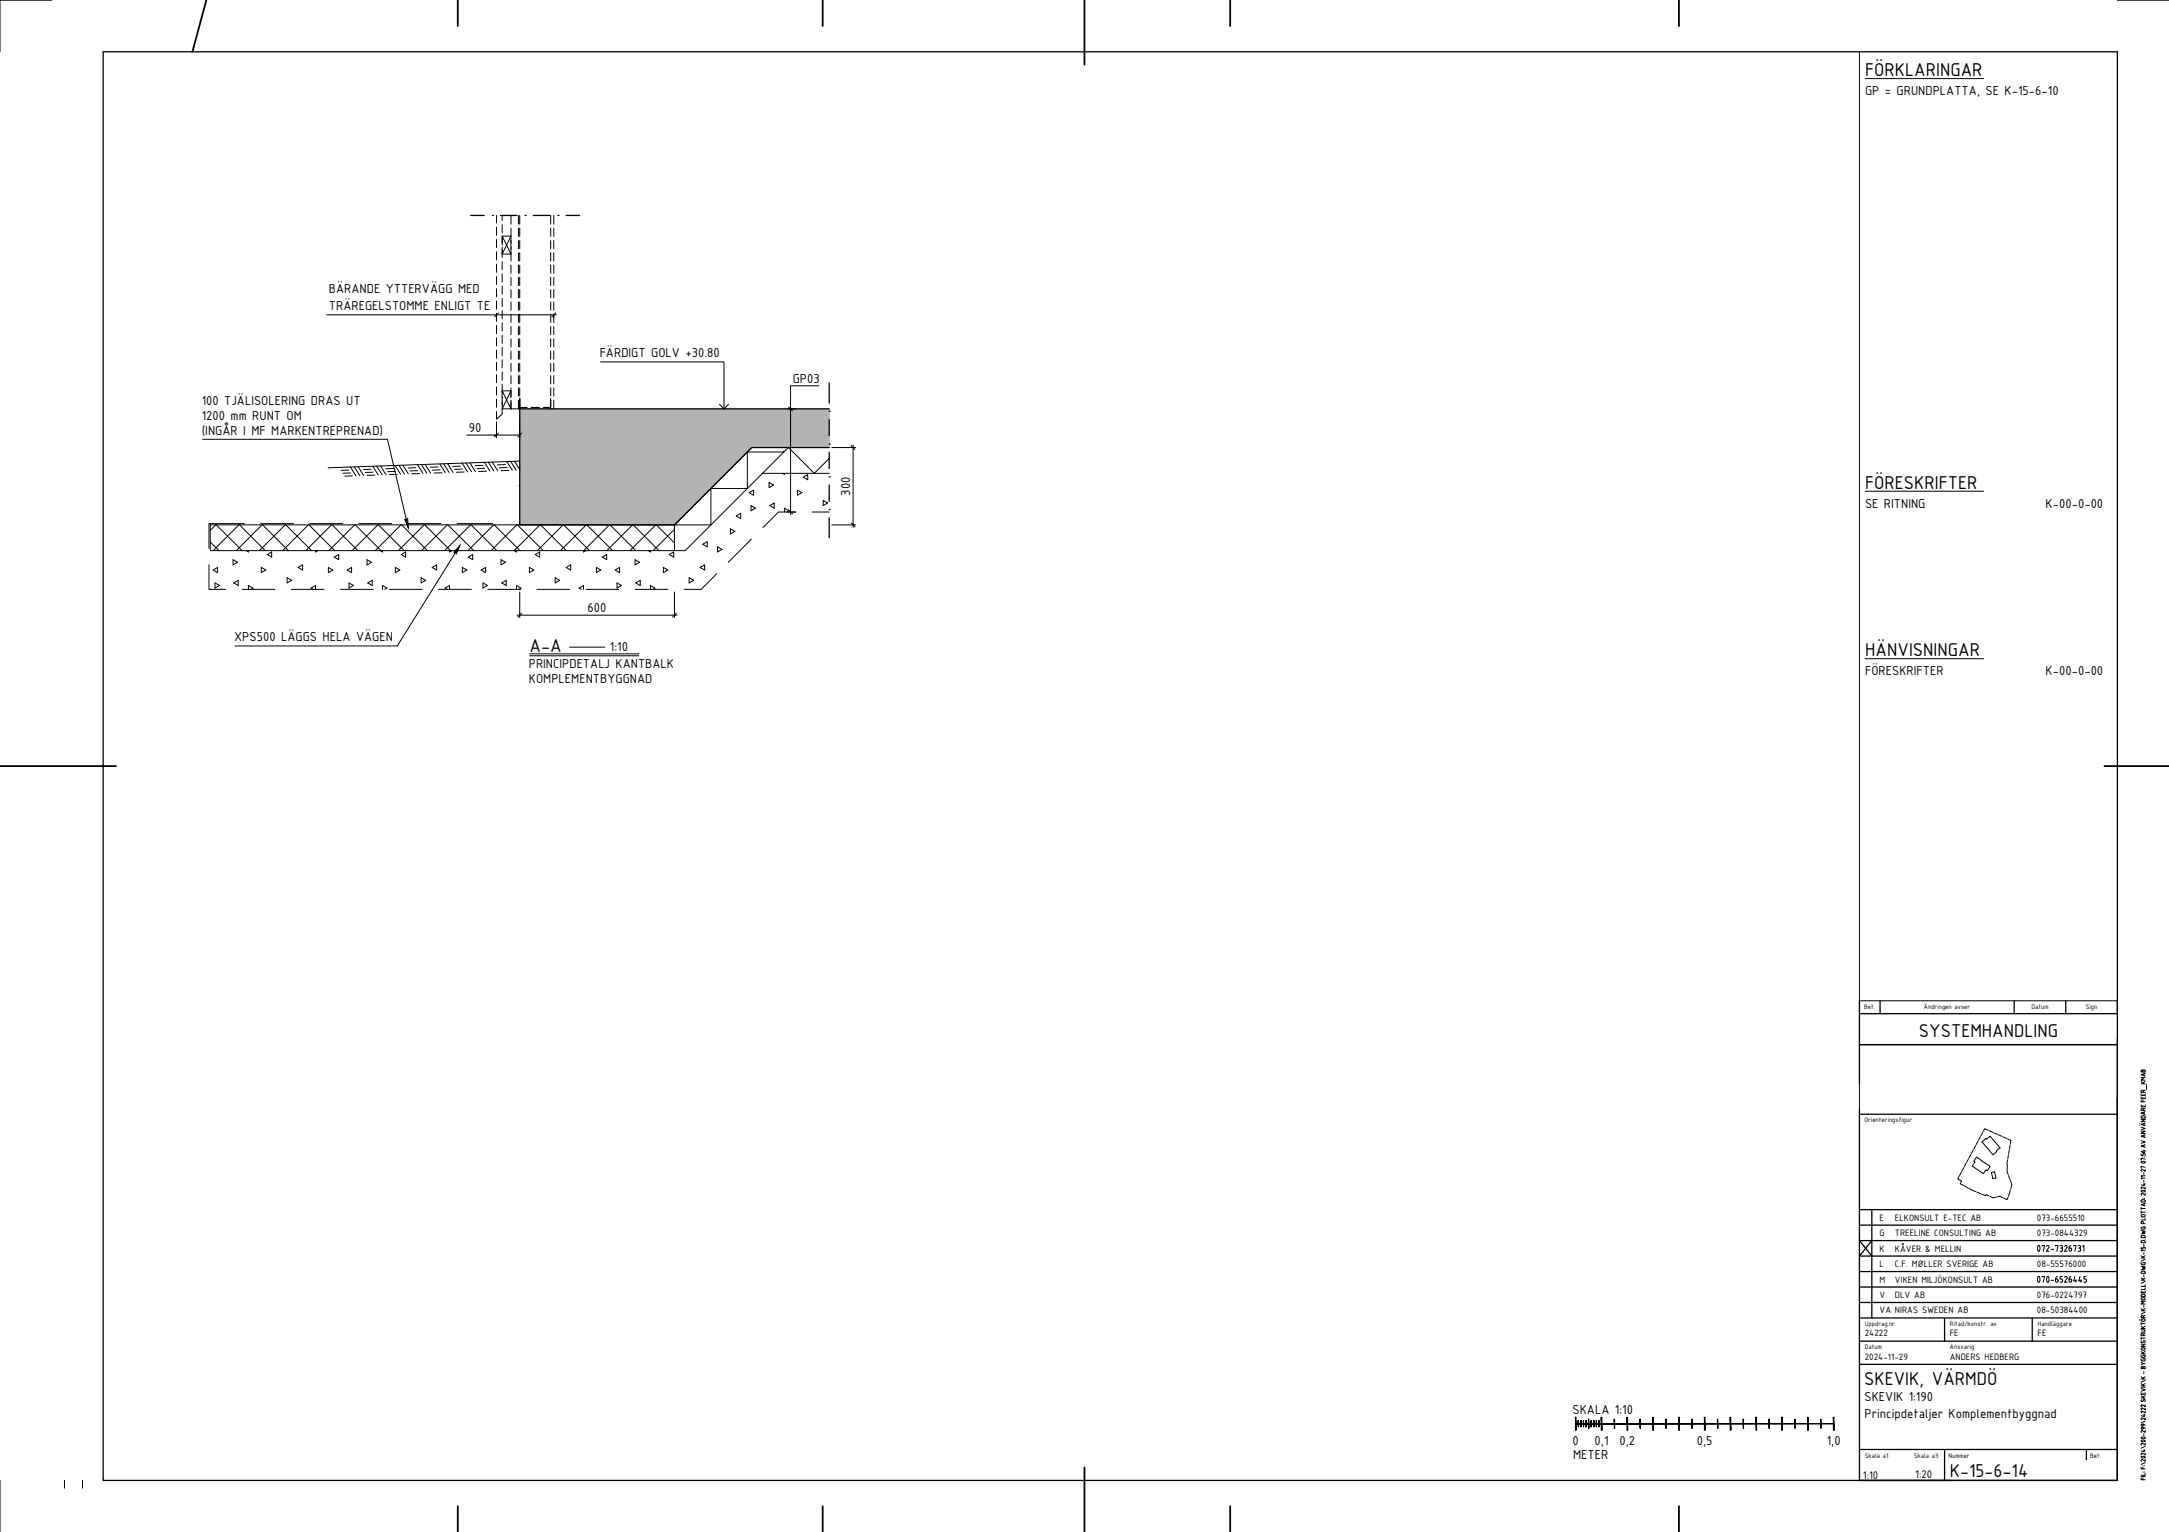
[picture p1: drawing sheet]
<svg xmlns="http://www.w3.org/2000/svg" width="841mm" height="594mm" viewBox="0 0 841 594" stroke-linecap="round" stroke-linejoin="round" font-family="sans-serif">
<g fill="#b3b3b3" stroke="#b3b3b3" stroke-width=".39">
<path d="M201.5 158.5l120 15v-15zM201.5 158.5l120 15h-120z"/>
<path d="M201.5 173.5l75 15 15-15zM201.5 173.5l75 15h-75z"/>
<path d="M201.5 188.5l60 15 15-15zM201.5 188.5l60 15h-60z"/>
</g>
<g fill="none" stroke="#000" stroke-width=".5">
<path d="M40 20.1h781v554h-781zM182.5 83.5h5.2M194.1 83.5h6.3M206.8 83.5h6.3M219.5 83.5h5.2M321.5 158.5h-120v45h60l30-30h30M321.5 148.5v7.8M321.5 162.7v6.3M321.5 175.4v6.3M321.5 188.1v6.3M321.5 200.8v7.7M721 393.1h100"/>
<path d="M721 388.1v32M729 388.1v5M781 388.1v5M801 388.1v5M721 405.1h100M821 403.1v171h-100M721 432.1h100M721 430.1v144M721 475.1h100M721 469.1h100M725.8 469.1v42M721 493.1h100"/>
<path d="M721 499.1h100M725.8 481.1l-4.8 6h100M821 481.1h-100l4.8 6M721 511.1h100M721 505.1h100M754 511.1v9M788 511.1v9M721 520.1h100M721 529.1h100M721 574.1h35.2M721 562.1h100M754 562.1v12"/>
<path d="M809 562.1v4"/>
</g>
<g fill="none" stroke="#000" stroke-width=".39">
<path d="M20 .1h-20v20M821 .1h20M721 20.1v505M723.2 30.5h45.9M192.5 83.5v3M192.5 88.1v3.2M192.5 92.9v3.2M192.5 97.6v3.2M194.7 91.5h3.4v2.8M194.7 95.8v2.8h3.4v-2.8M194.7 94.3v-2.8l3.4 7.1M194.7 83.5v2"/>
<path d="M194.7 87.1v3.2M194.7 91.9v3.2M194.7 96.7v3.1M198.1 83.5v3.4M198.1 88.5v3.2M198.1 93.3v3.1M198.1 98v3.2M198.1 91.5l-3.4 7.1M201 83.5v3.4M201 88.5v3.2M201 93.3v3.1M201 98v3.2"/>
<path d="M201.5 83.5v3.4M201.5 88.5v3.2M201.5 93.3v3.1M201.5 98v3.2M213.5 83.5v3.4M213.5 88.5v3.2M213.5 93.3v3.1M213.5 98v3.2M214.7 83.5v3.4M214.7 88.5v3.2M214.7 93.3v3.1M214.7 98v3.2"/>
<path d="M192.5 102.4v3.2M192.5 107.2v3.1M192.5 111.9v3.2M192.5 116.7v3.2M194.7 101.4v3.2M194.7 106.2v3.2M194.7 110.9v3.2M194.7 115.7v3.2M198.1 102.8v3.2M198.1 107.6v3.1M198.1 112.3v3.2M198.1 117.1v3.2"/>
<path d="M201 102.8v3.2M201 107.6v3.1M201 112.3v3.2M201 117.1v3.2M201.5 102.8v3.2M201.5 107.6v3.1M201.5 112.3v3.2M201.5 117.1v3.2M213.5 102.8v3.2M213.5 107.6v3.1M213.5 112.3v3.2M213.5 117.1v3.2"/>
<path d="M214.7 102.8v3.2M214.7 107.6v3.1M214.7 112.3v3.2M214.7 117.1v3.2M126.7 122.1h89M192.5 121.5v3.1M192.5 126.2v3.2M192.5 131v3.2M192.5 135.7v3.2M193.3 121.3l-1.5 1.5M194.7 120.5v3.1M194.7 125.2v3.2"/>
<path d="M194.7 130v3.2M194.7 134.8v3.1M194.7 139.5v3.2M198.1 121.8v3.2M198.1 126.6v3.2M198.1 131.4v3.1M198.1 136.1v3.2M201 121.8v3.2M201 126.6v3.2M201 131.4v3.1M201 136.1v3.2M201.5 121.8v3.2"/>
<path d="M201.5 126.6v3.2M201.5 131.4v3.1M201.5 136.1v3.2M213.5 121.8v3.2M213.5 126.6v3.2M213.5 131.4v3.1M213.5 136.1v3.2M214.7 121.8v3.2M214.7 126.6v3.2M214.7 131.4v3.1M214.7 136.1v3.2M215.5 121.3l-1.5 1.5"/>
<path d="M192.5 140.5v3.2M192.5 145.3v3.1M192.5 150v3.2M192.5 154.8v3.2M194.7 151.5h3.4v2.8M194.7 155.8v2.7h3.4v-2.7M194.7 154.3v-2.8l3.4 7M194.7 144.3v3.2M194.7 149v3.2M194.7 153.8v3.2M198.1 151.5l-3.4 7.1v1.9l-2.2 2v-2.9M198.1 140.9v3.2"/>
<path d="M198.1 145.7v3.1M198.1 150.4v3.2M198.1 155.2v3.3M201 140.9v3.2M201 145.7v3.1M201 150.4v3.2M201 155.2v3.3M201.6 158h.1M201.5 140.9v3.2M201.5 145.7v3.1M201.5 150.4v3.2M201.5 154.4v4.1h-3.4"/>
<path d="M201.5 154.4h.1M201.6 158h2.7M205.9 158h3.2M213.5 157.9l-2.8 .1h2.8v-3.4v3.9M213.5 140.9v3.2M213.5 145.7v3.1M213.5 150.4v3.2M214.7 140.9v3.2M214.7 145.7v3.1M214.7 150.4v3.2M214.7 155.2v3.3M232.9 140.3h47.8v18.2"/>
<path d="M279 156.8l1.7 1.7 1.8-1.7M305.5 158.5h3M305.8 157.8l1.5 1.5M317.5 149.6h-11v49.9M78.6 170.3h71.6l7.3 31M170.5 179.9l2.2 3.4M172 179.8l2.2 3.4M173.5 179.8l2.2 3.4M179.2 179.6l2.1 3.4M180.7 179.5l2.1 3.4M181 168.7h20.5M182.2 179.5l2.1 3.4"/>
<path d="M187.9 179.3l2.1 3.4M189.4 179.2l2.1 3.4M190.9 179.2l2.1 3.4M192.5 163.5v6.2M193.3 168l-1.5 1.5M196.5 179l2.1 3.4M198 178.9l2.1 3.4M199.5 178.9l2.1 3.4M201.5 163.5v6.2M201.5 178.8l-74.3 2.6M202.3 168l-1.5 1.5M291.5 173.5l-30 30"/>
<path d="M303.9 174.9v.4h-14.1v14.1h-14.2M305.6 173.5l-39.9 40h-4.2M305.7 173.6l10 10 5.8-5.8M322.5 173.5h9.3M330 172.8l1.5 1.5M330.8 172.5v32M135.3 182.3l-3 .1M135.9 181.1l2.1 3.4M136 183.4l-3 .1M136.7 184.5l-3 .1M137.4 181.1l2.1 3.3M138.9 181l2.1 3.4"/>
<path d="M143.9 182l-3 .1M144.6 180.8l2.1 3.4M144.6 183.1l-3 .1M145.3 184.2l-3 .1M146.1 180.7l2.1 3.4M147.6 180.7l2.1 3.4M152.6 181.7l-3 .1M153.2 180.5l2.1 3.4M153.3 182.8l-3 .1M154 183.9l-3 .1M154.7 180.4l2.1 3.4M156.2 180.4l2.1 3.4"/>
<path d="M161.3 181.4l-3 .1M161.9 180.2l2.1 3.4M162 182.5l-3 .1M162.7 183.6l-3 .1M163.4 180.1l2.1 3.4M164.9 180.1l2.1 3.4M169.9 181.1l-3 .1M170.6 182.2l-3 .1M171.3 183.3l-3 .1M178.6 180.8l-3 .1M179.3 181.9l-3 .1M180 183l-3 .1"/>
<path d="M187.2 180.5l-3 .1M187.9 181.6l-3 .1M188.7 182.7l-3 .1M195.9 180.2l-3 .1M196.6 181.3l-3 .1M197.3 182.4l-3 .1M275.6 189.4v14.1h-14.1M290.5 191l1.7-1v2zM291.2 196l1.7 1-1.7 1zM295.6 183.6h25.9M298.2 187l1.7 1-1.7 1zM298.5 196l1.7-1v2z"/>
<path d="M303.3 183.6l.9 .4v-.4M304.2 198.5v-1.5l1.7 1-.8 .5M305.5 198.5h3h-6.6l-6.1 6.1M305.8 197.8l1.5 1.5M309.2 190l1.7 1-1.7 1zM311.5 185l1.7-1v2zM314.9 198.5h6.6M319.2 194l1.7 1-1.7 1zM723.2 190.5h45.9M81 219v9.6h6.5M81.5 203.5h180v10h-180zM81.5 210.2l3.4 3.3"/>
<path d="M83.7 203.5l-2.2 2.2M83.9 203.5l10 10M90.4 217l1.7 1-1.7 1zM92.6 203.5l-10 10M92.9 203.5l10 10M94.7 203.1h-13.7v9.5M95.5 213.5l.9 .5v-.5M101.1 203.1h12.7M101.6 203.5l-10 10M101.8 203.5l10 10M103.6 215l1.7-1v2zM110.6 203.5l-10 10"/>
<path d="M110.8 203.5l10 10M119.6 203.5l-10 10M119.8 203.5l10 10M120.1 203.1h12.7M122.3 213.5v.5l.9-.5M128.6 203.5l-10.1 10M128.8 203.5l10 10M129.6 216l1.7-1v2zM137.5 203.5l-10 10M137.8 203.5l10 10M139.2 203.1h12.7M142.3 217l1.8 1-1.8 1z"/>
<path d="M146.5 203.5l-10 10M146.7 203.5l10 10M147.4 213.5l.9 .5v-.5M155.5 203.5l-10 10M155.6 215l1.7-1v2zM155.7 203.5l10 10M158.2 203.1h12.7M164.5 203.5l-10 10M164.7 203.5l10 10M173.5 203.5l-10.1 10M173.7 203.5l10 10M174.3 213.5v.5l.9-.5"/>
<path d="M176.5 214.4l-22.5 36.1h-62.9M177.3 203.1h13.7M181.6 216l1.7-1v2zM182.4 203.5l-10 10M182.7 203.5l10 10M191.4 203.5l-10 10M191.6 203.5l10 10M194.3 217l1.7 1-1.7 1zM200.4 203.5l-10 10M200.6 203.5l10 10M207.5 215l1.8-1v2zM209.4 203.5l-10 10 .9 .5v-.5"/>
<path d="M209.6 203.5l10 10M218.4 203.5l-10 10M218.6 203.5l10 10M226.3 213.5v.5l.9-.5M227.3 203.5l-10 10M227.6 203.5l10 10M233.5 216l1.7-1v2zM236.3 203.5l-10 10M236.5 203.5l10 10M245.3 203.5l-10 10M245.5 203.5l10 10M246.2 217l1.8 1-1.8 1z"/>
<path d="M251.3 213.5l.9 .5v-.5M254.3 203.5l-10 10M254.5 203.5l7 7.1M259.5 215l1.7-1v2zM261.5 203.5v6.2M261.5 205.3l-8.2 8.2M272.5 211l1.7-1v2zM278.2 212l1.8 1-1.8 1zM283.2 205.1l1.7 1-1.7 1zM285.5 200l1.7-1v2zM291.3 209.1l-8.9 8.9M322.5 203.5h9.3"/>
<path d="M330 202.8l1.5 1.5M82.6 221l1.8-1v2zM83.4 226l1.7 1-1.7 1zM90.6 226l1.8-1v2zM93.9 228.6h12.7M96.4 228.6v-1.6l1.7 1-.9 .6M101.3 220l1.8 1-1.8 1zM111.3 224l1.8 1-1.8 1zM112.9 228.6h12.7M115.6 220l1.7-1v2zM121.5 228.6l-.9-.6 1.7-1v1.6M127.3 220l1.8 1-1.8 1z"/>
<path d="M132 228.6h12.7M134.6 221l1.7-1v2zM135.3 226l1.8 1-1.8 1zM142.6 226l1.7-1v2zM148.3 228.6v-1.6l1.8 1-.9 .6M151 228.6h12.7M153.3 220l1.7 1-1.7 1zM163.3 224l1.7 1-1.7 1zM167.6 220l1.7-1v2zM170.1 228.6h12.7M173.4 228.6l-.8-.6 1.7-1v1.6M179.3 220l1.7 1-1.7 1z"/>
<path d="M186.6 221l1.7-1v2zM187.3 226l1.7 1-1.7 1zM189.1 228.6h12.7M194.6 226l1.7-1v2zM200.3 228.6v-1.6l1.7 1-.8 .6M200.5 238.5h62M201.5 229.5v10M202.3 237.8l-1.5 1.5M205.3 220l1.7 1-1.7 1zM208.2 228.6h12.7M215.3 224l1.7 1-1.7 1zM219.5 220l1.8-1v2z"/>
<path d="M225.4 228.6l-.9-.6 1.8-1v1.6M227.2 228.6h12.7M231.2 220l1.8 1-1.8 1zM238.5 221l1.7-1v2zM239.2 226l1.8 1-1.8 1zM246.3 228.6h12.7M246.5 226l1.7-1v2zM252.2 228.6v-1.6l1.8 1-.9 .6M257.2 220l1.8 1-1.8 1zM261.5 229.5v10M262.3 237.8l-1.5 1.5M267.2 224l1.8 1-1.8 1z"/>
<path d="M271.5 220l1.7-1v2zM277.9 222.5l-6 6.1h-6.6M205.4 254.3h42.3M205.4 253.5h42.3M220.8 250.9h13.7M723.2 255.4h45.9M721 388.1h100M830.2 419.4l1 .9M830.3 415.1l.4-.1 .2 .3 .2-.4h.5l.2 .8h-1.6zM830.9 415.3v.4M831.3 416.4v.7M831.8 417.8h-1.6l.9 .5-.9 .6h1.6"/>
<path d="M831.8 416.2l-1.6 .6 1.6 .5M831.8 419.4l-1 .5M768.8 439l-.7 1.4M770.9 438.3l-1.3-.6-.6 1M771.2 438.4l1.5 .7M773 439.2l1.5 .7M829.7 436.3h.1M829.7 435.8h.1M830.2 438.6h1.6l-1.6 .9h1.6M830.2 437.1l1.6 .5-1.6 .5M830.2 434.1h1.6l-1.6 .9h1.6M830.2 430.2v.4h1.6"/>
<path d="M830.2 428.5v.7h1.6v-.7M830.2 426.6v.7h1.6M830.2 425.3v.7h1.6v-.7M830.2 424.1v.7h1.6v-.7M830.2 423.2v.4h1.6M830.2 420.3h1.6M830.2 433.2l.3-.4 .8-.1 .4 .2 .1 .7h-1.6v-.4M830.2 430.1l.5-.4 .4 .4M830.2 423.1l.2-.3h.5l.2 .8M830.9 424.3v.5M830.9 425.5v.5M830.9 426.6v.7"/>
<path d="M830.9 428.7v.5M831.1 430.2v.4M831.3 431.3v.7M831.3 435.6v.8M831.8 435.5l-1.6 .5 1.6 .5M831.8 431.1l-1.6 .5 1.6 .6M831.8 429.7l-.7 .4M831.8 422.7l-.7 .4M832.3 420.5v1.9M759.6 456.2l-.5 1 1.5 .8-.5 1 1.2 .7M760.5 454.5l-.7 1.4M761.5 452.8l-.8 1.3"/>
<path d="M761.7 459.9l1.4 .7M762.4 451l-.7 1.4M763.3 449.3l-.7 1.4M764.2 447.6l-.7 1.4M765.2 445.9l-.8 1.4M766.1 444.2l-.8 1.3M766.4 448.7l5.3 3.6-1.1 1.7-.5-.4-1.1 1.5-4.3-2.9 1.1-1.5-.5-.4zM767 442.5l-.7 1.3M767.9 440.7l-.7 1.4M768.5 442.8l3.1-2.2 3.9 4.5-2.7 2.7zM772.2 454.7l1.2-.3 .5 2.4-1.2 .3zM774.8 440l1.4 .7"/>
<path d="M776.6 440.8l1.4 .7M778.4 441.6l1.3 .6-.2 1.4M778.4 449.8l-.2 1.4 .2 .8a5.4 5.4 0 0 0 .3 3.5M778.8 447.9l-.3 1.5M778.8 455.9l.6 1.5M779.1 446l-.3 1.5M779.4 444l-.2 1.6M779.5 457.7l.6 1.8-.5 1.5M830.2 447.5v.6h.7l.1-.5 .4-.2 .3 .2 .1 .5M830.2 442.3l1.6 .5-1.6 .6M830.2 453.9l.3 .3M830.2 446.3l.7 .6"/>
<path d="M830.3 450.5l.7-.1 .8 .2a.79 .79 0 0 1-.8 .5 .79 .79 0 0 1-.7-.6zM830.9 448.6h.1M831 446.3a.4 .4 0 0 1 .7 0 .4 .4 0 0 1-.3 .6h-.5zM831.1 459.2h.7M831.3 454.7v.7M831.3 457.7v.7M831.3 440.2v.7M831.3 444v.8M831.4 458.9v.9l-1.2-.3M831.5 448.6h.1M831.8 456.8h-1.6l.4 .4M831.8 456h-1.6l.4 .3"/>
<path d="M831.8 453.5v.7l-1.2-.7-.4 .4M831.8 452.6l-1.6-.3 .2 .7M831.8 449.5l-1.6-.4 .2 .7M831.8 443.9l-1.6 .5 1.6 .5M831.8 440l-1.6 .6 1.6 .5M763.4 460.8l2.8 1.3M766.6 462.3l1.4 .6M768.3 463l1.6 .7 .2-.5 1.2 .6M771.6 463.9l1.2 .6 1.1-.2M774.3 464.2l1.1-.3 1.2 .6M778.6 464.3l-.4 .9-1.2-.6M779.5 461.4l-.8 2.5"/>
<path d="M830.2 477.1l1.6 .4-1.1 .3 1.1 .4-1.6 .3M830.2 474.1v.4h1.6M830.2 468.2v.9M830.2 469.6v.9M830.2 475.7v.5M830.2 470.1h1.6M830.2 468.6h1.6M830.2 463.1l.3 .4M830.2 460.7l.3 .3M830.2 479.5l.3-.4h.8l.4 .2 .1 .6h-1.6v-.4M830.2 465.7l.3-.4 .8-.1 .4 .3 .1 .6h-1.6v-.4M830.2 474.1l.2-.4h.5l.2 .8"/>
<path d="M830.3 471.2l1-.2 .5 .4-.2 .4-.9 .1-.4-.2zM830.3 461.7l.7-.1 .8 .2a.8 .8 0 0 1-.8 .5 .8 .8 0 0 1-.7-.6zM830.9 476v-.3h.9l-.2 .8-1 .1-.4-.4M830.9 464.7h.1M831.3 466.8v.7M831.5 464.7h.1M831.8 472.4v.7h-1.6M831.8 466.6l-1.6 .6 1.6 .5M831.8 462.8v.7l-1.2-.7-.4 .3M831.8 460.3v.7l-1.2-.7-.4 .4M790.3 483.1l.1-.1a1.24 1.24 0 0 1 0 2.2l-.4-.9zM790.3 495.1l.1-.1a1.24 1.24 0 0 1 0 2.2l-.4-.9z"/>
<path d="M791.8 483.2v-.2h1l-.5 2.2M791.8 495.2v-.2h1l-.5 2.2M793.5 483.3a.51 .51 0 0 1 .7-.3 .51 .51 0 0 1 .3 .7l-1 1.5h1M793.8 495.1l.1-.1a1.24 1.24 0 0 1 0 2.2l-.4-.9zM795.3 484.5h1M795.3 496.5h1M797 483.2v-.2h1l-.5 2.2M797 496h.5a.54 .54 0 0 1 .5 .8 .54 .54 0 0 1-1-.1zM797.8 495l-.8 1M798.8 483l.9 .2v.5l-.4 .3M799 484h.3M799.3 484l.5 .5"/>
<path d="M799.7 495h-.9v1h.7l.3 .5M799.8 484.5v.2M799.8 496.5v.2M799.8 484.7l-.3 .4-.7 .1M799.8 496.7l-.3 .5h-.7M800.5 483.3a.51 .51 0 0 1 .7-.3 .51 .51 0 0 1 .3 .7l-1 1.5h1M800.5 495.3a.51 .51 0 0 1 .7-.3 .51 .51 0 0 1 .3 .7l-1 1.5h1M802.3 484h.5a.54 .54 0 0 1 .4 .8 .54 .54 0 0 1-.9-.1zM802.3 496h.5a.54 .54 0 0 1 .4 .8 .54 .54 0 0 1-.9-.1zM803 483l-.7 1M803 495l-.7 1M804 483.2v-.2h1l-.5 2.2"/>
<path d="M804.5 495l-.5 1.7h1.3M804.9 496.2v1M805.8 483h.5M805.8 485.2h.5M806 484h.3M806.3 483l.5 .5-.5 .5 .4 .2v.8l-.4 .2M806.5 495l-.5 1.7h1.3M806.9 496.2v1M807.5 483.5l.5-.5v2.2M808.9 495h-.9v1h.8l.2 .7-.2 .5h-.8M830.2 491l1.6 .3-1.1 .4 1.1 .3-1.6 .4M830.2 483.7v.6h.7l.1-.5 .4-.2 .3 .2 .1 .5"/>
<path d="M830.2 489.6v.4M830.2 496.4h1.6M830.2 495.5l1 .9M830.2 487.8h1.6M830.2 486.9l1 .9M830.2 493.4l.3-.4 .8-.1 .4 .2 .1 .7h-1.6v-.4M830.2 481.5l.3-.5h.8l.4 .2 .1 .7h-1.6v-.4M830.9 489.8v-.2h.9l-.2 .8h-1l-.4-.4M831.3 482.4v.7M831.3 485.7v.7M831.3 494.3v.7M831.7 480.5h.1"/>
<path d="M831.8 499.4v.7h-1.6M831.8 498.2v.7h-1.6M831.8 484.8h-1.6l.4 .4M831.8 496.9l-1.6 .7M831.8 495.5l-1 .6M831.8 488.3l-1.6 .7M831.8 486.9l-1 .6M829.7 512.2h.1M829.7 511.6h.1M830.2 517.5v.4h1.6M830.2 515.7h1.4l.2 .4-.2 .4h-1.4M830.2 510.5v.4h1.6"/>
<path d="M830.2 500.6v.7h1.6v-.7M830.2 512.9v.8M830.2 518.5v.8M830.2 518.9h1.6M830.2 515.1h1.6M830.2 514.3l1 .8M830.2 513.3h1.6M830.2 508.3h1.6M830.2 507.4l1 .9M830.2 502.3l.3-.4 .8-.1 .4 .3 .1 .6h-1.6v-.4M830.2 517.5l.5-.4 .4 .4M830.2 510.5l.5-.4 .4 .4"/>
<path d="M830.3 511.7l1-.2 .5 .4-.2 .4h-.9l-.4-.2zM830.3 503.4l1-.2 .5 .5-.2 .3-.9 .1-.4-.2zM830.3 520a.42 .42 0 0 0 0 .6 .42 .42 0 0 0 .6 0l.2-.5a.44 .44 0 0 1 .7 0 .44 .44 0 0 1-.2 .6M830.9 500.8v.5M831.1 510.5v.4M831.1 517.5v.4M831.3 506.2v.7M831.8 504.6h-1.6l.9 .6-.9 .5h1.6M831.8 517.1l-.7 .3M831.8 514.3l-1 .5M831.8 510.1l-.7 .3M831.8 508.8l-1.6 .7"/>
<path d="M831.8 507.4l-1 .6M830.2 530.3l.4-.4 .3 .4 .4-.4 .5 .4M830.2 538.4l1.6 .6-1.6 .5M830.2 530.3v.4h1.6v-.4M830.2 528.3l.8 .5-.8 .5M830.2 521.3h1.6l-1.6 .8h1.6M830.2 537.9h1.6M830.2 537.4h1.6M830.2 536.5l1 .9M830.2 534.8h1.6M830.2 533.9l1 .9M830.2 525.5v.4"/>
<path d="M830.2 526.9v.4M830.2 525h1.6M830.2 524.1l1 .9M830.3 522.9l1-.2 .5 .4-.2 .4h-.9l-.4-.2zM830.9 527.1v-.2h.9l-.2 .8-1 .1-.4-.5M830.9 525.7v-.2h.9l-.2 .8-1 .1-.4-.5M830.9 530.3v.4M831 528.8h.8M831.3 532v.7M831.8 536.5l-1 .6M831.8 535.3l-1.6 .7M831.8 533.9l-1 .5"/>
<path d="M831.8 524.1l-1 .5M830.2 540v.7h1.6v-.7M830.2 542.1h1.6M830.2 541.3l1 .8M830.2 560l.3 .3M830.2 555.1l.3 .3M830.2 550.2l.3 .3M830.2 547.6l.3 .3M830.2 546.3l.3 .4M830.2 545.1l.3 .4M830.3 542.7a.42 .42 0 0 0 0 .7 .42 .42 0 0 0 .6-.1l.2-.5a.44 .44 0 0 1 .7 .1 .44 .44 0 0 1-.2 .6M830.3 558.6l.7-.2 .8 .3a.79 .79 0 0 1-.8 .4 .79 .79 0 0 1-.7-.5z"/>
<path d="M830.3 557.4l.7-.2 .8 .2a.8 .8 0 0 1-.8 .5 .8 .8 0 0 1-.7-.5zM830.9 540.2v.5M831 553.5h-.4a.4 .4 0 0 0-.3 .5 .4 .4 0 0 0 .4 .3 .4 .4 0 0 0 .4-.4M831 552.3h-.4a.4 .4 0 0 0-.3 .5 .4 .4 0 0 0 .4 .3 .4 .4 0 0 0 .4-.5M831 553.5l.8 .5M831 552.3l.8 .5M831.1 552.3v.3M831.1 553.5v.4M831.1 548.7h.7M831.3 556v.7M831.4 548.4v.9l-1.2-.3M831.8 549.8v.7l-1.2-.7-.4 .4"/>
<path d="M831.8 547.2v.7l-1.2-.7-.4 .4M831.8 546v.7l-1.2-.7-.4 .3M831.8 544.8v.7l-1.2-.7-.4 .3M831.8 551.1l-1.6 .7M831.8 541.2l-1 .6M831.8 559.6v.7l-1.2-.7-.4 .4M831.8 554.7v.7l-1.2-.7-.4 .4M0 574.1v20M25 574.1v3M32 574.1v3M830.2 573.1v.7h1.6M830.2 568.9v.7h1.6"/>
<path d="M830.2 572.6h1.6M830.2 566.3l.3 .3M830.2 563.8l.3 .4M830.3 564.9l.7-.2 .8 .3a.8 .8 0 0 1-.8 .4 .8 .8 0 0 1-.7-.5zM830.9 568.9v.7M830.9 573.1v.7M830.9 570.8h.1M830.9 568.4h.1M831.1 562.4h.7M831.4 562.1v.9l-1.2-.4M831.5 570.8h.1M831.5 568.4h.1"/>
<path d="M831.8 571.4v.7h-1.6M831.8 565.9v.7l-1.2-.7-.4 .4M831.8 563.5v.7l-1.2-.7-.4 .3M831.8 567.2l-1.6 .7M831.8 560.9l-1.6 .7"/>
</g>
<g fill="#000">
<circle cx="190.9" cy="83.5" r=".25"/>
<circle cx="203.6" cy="83.5" r=".25"/>
<circle cx="216.3" cy="83.5" r=".25"/>
<circle cx="321.5" cy="159.5" r=".25"/>
<circle cx="321.5" cy="172.2" r=".25"/>
<circle cx="321.5" cy="197.6" r=".25"/>
<circle cx="321.5" cy="184.9" r=".25"/>
</g>
<g fill="#fff" stroke="#fff" stroke-width=".39">
<path d="M181.8 163.7v4.2l4.9-4.2zM181.8 167.9l4.9-4.2v4.2z"/>
<path d="M127.5 109.1v12.1l62.7-12.1zM127.5 121.2l62.7-12.1v12.1z"/>
<path d="M307.4 144.6v4.1l10.5-4.1zM307.4 148.7l10.5-4.1v4.1z"/>
<path d="M325.7 184.9v7.3h4.2zM325.7 184.9h4.2v7.3z"/>
<path d="M227.8 233.5v4.2l7.4-4.2zM227.8 237.7l7.4-4.2v4.2z"/>
</g>
<g fill="#000" stroke="#000" stroke-width=".39">
<path d="M156.9 201.4l1.2-.2 .2 3.5zM178.4 211.5l-1.4 3.3-1-.7z"/>
<path d="M610.9 549.6v5h.2zM610.9 549.6h.2v5z"/>
<path d="M611 552h100zM611 552.1l100-.1z"/>
<path d="M612 550.8v2.5zM612 550.8v2.5z"/>
<path d="M613 550.8v2.5zM613 550.8v2.5z"/>
<path d="M614 550.8v2.5zM614 550.8v2.5z"/>
<path d="M615 550.8v2.5zM615 550.8v2.5z"/>
<path d="M615.9 550.3l.2 3.5zM615.9 550.3l.2 3.5z"/>
<path d="M617 550.8v2.5zM617 550.8v2.5z"/>
<path d="M618 550.8v2.5zM618 550.8v2.5z"/>
<path d="M619 550.8v2.5zM619 550.8v2.5z"/>
<path d="M620 550.8v2.5zM620 550.8v2.5z"/>
<path d="M620.9 549.6v5h.2zM620.9 549.6h.2v5z"/>
<path d="M625.9 550.3l.2 3.5zM625.9 550.3l.2 3.5z"/>
<path d="M630.9 549.6v5h.2zM630.9 549.6h.2v5z"/>
<path d="M635.9 550.3l.2 3.5zM635.9 550.3l.2 3.5z"/>
<path d="M640.9 549.6v5h.2zM640.9 549.6h.2v5z"/>
<path d="M645.9 550.3l.2 3.5zM645.9 550.3l.2 3.5z"/>
<path d="M650.9 549.6v5h.2zM650.9 549.6h.2v5z"/>
<path d="M655.9 550.3l.2 3.5zM655.9 550.3l.2 3.5z"/>
<path d="M660.9 549.6v5h.2zM660.9 549.6h.2v5z"/>
<path d="M665.9 550.3l.2 3.5zM665.9 550.3l.2 3.5z"/>
<path d="M670.9 549.6v5h.2zM670.9 549.6h.2v5z"/>
<path d="M675.9 550.3l.2 3.5zM675.9 550.3l.2 3.5z"/>
<path d="M680.9 549.6v5h.2zM680.9 549.6h.2v5z"/>
<path d="M685.9 550.3l.2 3.5zM685.9 550.3l.2 3.5z"/>
<path d="M690.9 549.6v5h.2zM690.9 549.6h.2v5z"/>
<path d="M695.9 550.3l.2 3.5zM695.9 550.3l.2 3.5z"/>
<path d="M700.9 549.6v5h.2zM700.9 549.6h.2v5z"/>
<path d="M705.9 550.3l.2 3.5zM705.9 550.3l.2 3.5z"/>
<path d="M710.9 549.6v5h.2zM710.9 549.6h.2v5z"/>
</g>
<g fill="none" stroke="#000" stroke-width=".7">
<path d="M80 .1l-5.4 20M177.5 .1v10M319 .1v10M420.5 .1v25M477 .1v10M651 .1v10M0 297.1h45M816 297.1h25M420.5 569.1v25M177.5 584.1v10M319 584.1v10M477 584.1v10"/>
<path d="M651 584.1v10"/>
</g>
<g font-size="7.8">
<text x="723.2" y="29.5">FÖRKLARINGAR</text>
<text x="723.2" y="189.5">FÖRESKRIFTER</text>
<text x="205.4" y="252.7">A-A</text>
<text x="723.2" y="254.4">HÄNVISNINGAR</text>
<text x="744" y="402.2">SYSTEMHANDLING</text>
<text x="722.8" y="537">SKEVIK, VÄRMDÖ</text>
<text x="756" y="572.9">K-15-6-14</text>
</g>
<g font-size="5.4">
<text x="723.2" y="36.9">GP = GRUNDPLATTA, SE K-15-6-10</text>
<text x="127.5" y="113.5">BÄRANDE YTTERVÄGG MED</text>
<text x="127.5" y="120.4">TRÄREGELSTOMME ENLIGT TE</text>
<text x="232.5" y="138.5">FÄRDIGT GOLV +30.80</text>
<text x="307.4" y="148.4">GP03</text>
<text x="78.2" y="157.2">100 TJÄLISOLERING DRAS UT</text>
<text x="78.2" y="163">1200 mm RUNT OM</text>
<text x="181.8" y="167.5">90</text>
<text x="78.2" y="168.8">(INGÅR I MF MARKENTREPRENAD)</text>
<text x="329.6" y="192.2" transform="rotate(-90 329.6 192.2)">300</text>
<text x="723.2" y="196.9">SE RITNING</text>
<text x="793.2" y="196.9">K-00-0-00</text>
<text x="227.8" y="237.4">600</text>
<text x="90.8" y="248.6">XPS500 LÄGGS HELA VÄGEN</text>
<text x="236.5" y="252.4">1:10</text>
<text x="205" y="259.2">PRINCIPDETALJ KANTBALK</text>
<text x="723.2" y="261.8">FÖRESKRIFTER</text>
<text x="793.2" y="261.8">K-00-0-00</text>
<text x="205" y="265">KOMPLEMENTBYGGNAD</text>
<text x="722.9" y="543.3">SKEVIK 1:190</text>
<text x="609.7" y="548.4">SKALA 1:10</text>
<text x="723" y="549.8">Principdetaljer Komplementbyggnad</text>
<text x="609.8" y="560.4">0</text>
<text x="618.3" y="560.4">0,1</text>
<text x="627.9" y="560.4">0,2</text>
<text x="657.9" y="560.4">0,5</text>
<text x="708.3" y="560.4">1,0</text>
<text x="610" y="565.9">METER</text>
</g>
<g font-size="4.7">
<text x="722.3" y="573.4">1:10</text>
<text x="742.6" y="573.2">1:20</text>
</g>
<g font-size="3.9">
<text x="728.8" y="473.3">E</text>
<text x="734.8" y="473.3">ELKONSULT E-TEC AB</text>
<text x="789.8" y="473.3">073-6655510</text>
<text x="728.8" y="479.3">G</text>
<text x="734.8" y="479.3">TREELINE CONSULTING AB</text>
<text x="789.8" y="479.3">073-0844329</text>
<text x="728.8" y="485.3">K</text>
<text x="734.8" y="485.3">KÅVER &amp; MELLIN</text>
<text x="728.8" y="491.3">L</text>
<text x="734.8" y="491.3">C.F. MØLLER SVERIGE AB</text>
<text x="789.8" y="491.3">08-55576000</text>
<text x="728.8" y="497.3">M</text>
<text x="734.8" y="497.3">VIKEN MILJÖKONSULT AB</text>
<text x="728.8" y="503.3">V</text>
<text x="734.8" y="503.3">DLV AB</text>
<text x="789.8" y="503.3">076-0224797</text>
<text x="728.8" y="509.3">VA NIRAS SWEDEN AB</text>
<text x="789.8" y="509.3">08-50384400</text>
<text x="723" y="518.3">24222</text>
<text x="756" y="518.3">FE</text>
<text x="790" y="518.3">FE</text>
<text x="723" y="527.3">2024-11-29</text>
<text x="756" y="527.3">ANDERS HEDBERG</text>
</g>
<g font-size="2.8">
<text x="722.8" y="391.2">Bet.</text>
<text x="746" y="391.2">Ändringen avser</text>
<text x="787.7" y="391.2">Datum</text>
<text x="808.7" y="391.2">Sign</text>
<text x="722.9" y="435.2">Orienteringsfigur</text>
<text x="723.1" y="514.3">Uppdrag.nr.</text>
<text x="756.1" y="514.3">Ritad/konstr. av</text>
<text x="790.1" y="514.3">Handläggare</text>
<text x="723.1" y="523.3">Datum</text>
<text x="756.1" y="523.3">Ansvarig</text>
<text x="723.1" y="565.6">Skala a1</text>
<text x="742.1" y="565.6">Skala a3</text>
<text x="755.5" y="565.6">Nummer</text>
<text x="810.5" y="565.6">Bet.</text>
</g>
</svg>
